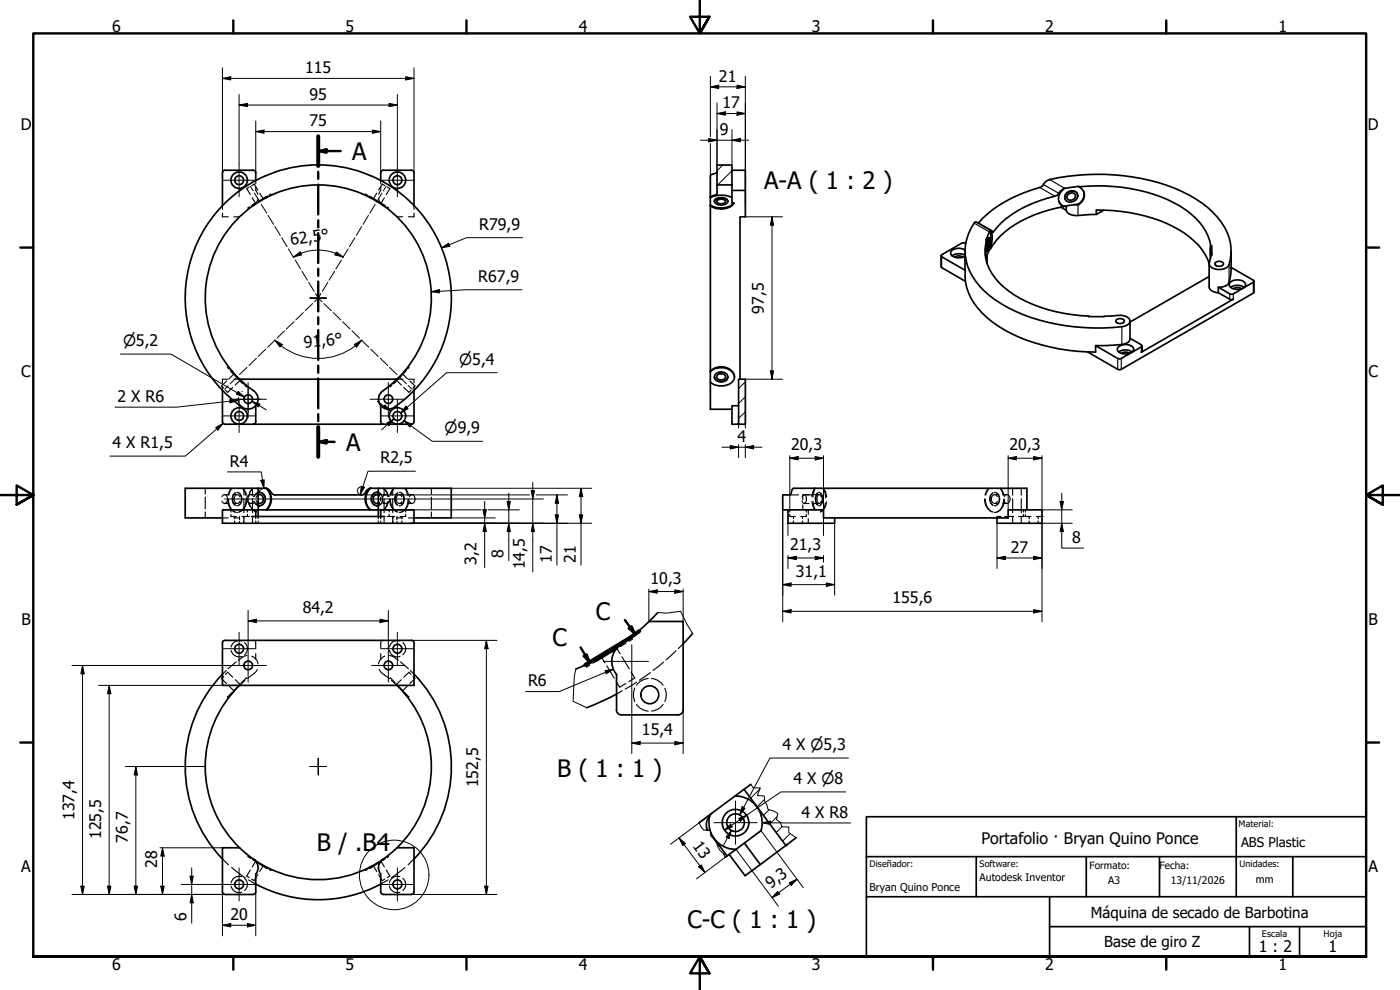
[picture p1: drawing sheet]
<svg xmlns="http://www.w3.org/2000/svg" width="420mm" height="297mm" viewBox="0 0 420 297" stroke-linecap="round" stroke-linejoin="round" font-family="sans-serif">
<!-- layer: Hatch (ISO) -->
<g fill="none" stroke="#000" stroke-width=".3">
<path d="M216.9 49.5l-1.7 1.8M219.7 51.2l-4.3 4.3M223.7 119.1l-2 2M223.7 114.6l-2 2M223.7 123.6l-2 1.9M223.9 236.3l-.5 .6M228 236.8l-2.7 2.7M229.4 239.8l-2.2 2.3M212.3 248.9l-.2 .2M213.8 250.9l-.1 .2M215.8 253.5l-.4 .4M217.7 256.1l-.4 .4"/>
<path d="M230.8 243l-1.7 1.7M233.2 245.1l-2.2 2.2M234.7 248.1l-1.8 1.7M237.2 250.1l-2.3 2.3"/>
</g>
<!-- layer: Visible (ISO) -->
<g fill="none" stroke="#000" stroke-width=".51">
<path d="M66.8 51.8l.2-.5 .5-.2h8.5l.5 .2 .3 .5M66.8 51.8v9.9M76.8 51.8v2.4M79.5 52.8a39.8 39.8 0 0 0-6.1 69.7 2.98 2.98 0 0 0 3.7-1.3 2.98 2.98 0 0 0-.9-3.9M79.5 59.3l.1 .2-3.4 2M79.8 59.1l-4 2.4 .1 .2 .3-.2M79.8 59.1l.2 .2zM82.5 58.1l-2.5 1.2M82.5 51.7l-3 1.2M82.5 58.1a33.9 33.9 0 0 1 26 0M108.5 58.1l2.5 1.2M108.5 51.7l3 1.2"/>
<path d="M108.5 51.6a39.9 39.9 0 0 0-26 0M111 59.3l.2-.2zM111.2 59.1l4 2.4-.1 .2M111.5 59.3l-.1 .2 3.4 2M111.5 52.8a39.8 39.8 0 0 1 6.2 69.7 2.98 2.98 0 0 1-3.8-1.3 2.98 2.98 0 0 1 1-3.9M114.3 51.8l.2-.5 .5-.2h8.5l.5 .2 .2 .5M114.3 51.8v2.4M124.2 51.8v9.9M213.2 59.3a7.8 7.8 0 0 1 6.5 0M213.2 59.3v-.2v2.4M215.2 49.5h4.5v6h-4.5zM215.2 51.7l-.8 .4a1.13 1.13 0 0 0-1.2 .8v6.4"/>
<path d="M215.2 55.5l-.1 2.7-1.9 1.1M219.7 55.5v5.4h.6M219.7 51.1h4v14h-1.6v48.7M219.7 57.1h4M319.2 56.8a3 3 0 0 0 0 5.2M319.2 56.8l-.9 .5-1 1.3a40.5 40.5 0 0 0-16.9 8.4l-2.3 2.7h-.3l-.3-.5-.2 .2M320.1 58a1.83 1.83 0 0 1 2-.6 1.83 1.83 0 0 1 1.3 1.6 2.08 2.08 0 0 1-1.7 1.6 2.08 2.08 0 0 1-2.1-1l.1-1zM320.4 58.5a1.2 1.2 0 0 1 1.5-.6 1.2 1.2 0 0 1 .8 1.4 1.34 1.34 0 0 1-1.3 .8 1.34 1.34 0 0 1-1.2-.9zM323.3 58.2a2.02 2.02 0 0 0-2.5-.8 2.02 2.02 0 0 0-1.1 2.4M323.8 56l-4.3 .5-.3 .3M325.2 57.4a3.4 3.4 0 0 1-1.5 3.8M76 61.7a33.9 33.9 0 0 0-6.4 49.6"/>
<path d="M76.1 61.4l.1 .1M114.8 61.5l.3 .2M114.9 61.4l-.1 .1M115.1 61.7a33.9 33.9 0 0 1 6.3 49.6M213.2 61.5a6 6 0 0 0 7.1-.6 5 5 0 0 1-6.1 1.4l-1-.6M213.2 61.5v61.3h6.5M214.4 60.4v-.1a2.32 2.32 0 0 1 3.2-.8 1.01 1.01 0 0 1 .8 .9M214.6 60.1a3 3 0 0 1 3.8 .1 1.72 1.72 0 0 1-2.4 1.3 1.18 1.18 0 0 1-1.4-1.4zM215.3 60.1l.9-.3a1.2 1.2 0 0 1 1.5 .8 1.64 1.64 0 0 1-2.6-.2zM282.4 76.7v3.5l7.3 4.2M286.6 77.2l1.1-.4 1.2 .4M289.6 75.3v5.4a17 17 0 0 0 6.5 14.5 48.3 48.3 0 0 0 27.2 10.2l5.5 .2v-1.9l6.6 3.9h.9l6.5-3.8-.3-.4-3.4-1.9"/>
<path d="M289.6 76.6l-1-.4-1.3-.1-1.6 .6M289.6 75a3.4 3.4 0 0 0-4.2 .6 1.58 1.58 0 0 0 1.8 1.7h1.3l1.1-.4M289.8 73.1l-.6-.3-.6 .2-6.2 3.7 7.2 4.4M293.6 67a38.2 38.2 0 0 1 18.8-10.9l.7-.7a2.91 2.91 0 0 1 1.9-1.5 64.7 64.7 0 0 1 39.9 3.7 26.4 26.4 0 0 1 13.4 12.2 13.5 13.5 0 0 1 .3 10.1 4.1 4.1 0 0 1-5.6-.2l-.1-.8 .5-2.5M296.1 72a10.5 10.5 0 0 0 .1 5.3v-.2M296.2 77.1l-.2 .1M296.2 77.2v1.8M296.7 72.1l.1-.1a2.95 2.95 0 0 1-.4 2.7l-.1-1.3zM296.8 71.4h.1a5.3 5.3 0 0 1-.6 3.9l-.1-.5 .1-2.2zM296.9 71.4h-.1a5.4 5.4 0 0 0-.6 3.9h.1M297 69.4a6.9 6.9 0 0 1 .2 4.5l-.2 .8M297 69.4l-1.1 2.6h.2"/>
<path d="M297 74.7l-.8 1.9v.5M297 69.4h.3M297 74.7h.2M297.3 69.4a5 5 0 0 1 .1 4.5l-.2 .8M297.6 69.3l-4.8-2.7a13.9 13.9 0 0 0 .1 17.8 33.4 33.4 0 0 0 16.5 10.9 64.3 64.3 0 0 0 28 2.6 1.52 1.52 0 0 0 1.4-.8 1.52 1.52 0 0 0-.1-1.7l-1-.5a16.6 16.6 0 0 0-6.3 .1 50.5 50.5 0 0 1-27.1-6.5 17.4 17.4 0 0 1-8.6-12.1l-.1-1.4 .5-3M317.8 60.6l1.4 1.3M318.4 62.2l1.6 .9M319.2 61.9v.1M319.2 62a37.2 37.2 0 0 0-18.9 8.8l-2.2 2.5-.9 1.4M320 63.1a2.64 2.64 0 0 0 2.8 1.6l6.2-.4M320 61.8v1.3M323.7 61.2l-4.5 .7"/>
<path d="M323.7 61.2l.1 .2M323.8 61.4a2.94 2.94 0 0 0 1.7-2.7 2.94 2.94 0 0 0-1.7-2.7 51.9 51.9 0 0 1 30.3 5.8 17.9 17.9 0 0 1 9.2 11.9v3.9M323.8 61.4h-1.2M329 64.3v-1.3a47.9 47.9 0 0 1 26.5 7 18.1 18.1 0 0 1 7.4 9M331.3 63.1l-2.3 1.2M362.9 79.1v7a2.53 2.53 0 0 0 2.7 1.7M363.3 73.7h.3M363.4 75.7h.2M363.5 76.4l-.1-.7v1.1M363.6 73.7v2M363.6 75.7v.7M363.6 73.7v2.7"/>
<path d="M363.6 76.4h-.2M364.7 78.9a1.6 1.6 0 0 1 2.5 .2 1.51 1.51 0 0 1-2.6 0zM369.5 75.3a25.8 25.8 0 0 1-.6 9.5 3.2 3.2 0 0 1-3.3 1.4M334.9 96l1.2-.4a.96 .96 0 0 1 1.3 1l-.3 .2a1.54 1.54 0 0 1-2.2-.5zM339.1 96.3v5.3a2.3 2.3 0 0 1-2.4 1.8l-7.9 .3M362.9 83l-23.8 13.6M365.6 87.8l3.7 2.1 .8-.1-27.6 15.9 .3-.3v-1.6M365.6 86.2v1.6M369.1 84.8a3.3 3.3 0 0 1 4.7 .3 1.68 1.68 0 0 1-2 1.7h-.7a1.8 1.8 0 0 1-2.2-1.6zM369.3 86.2a3.7 3.7 0 0 1 4.1 0M369.5 80.2l6.6 3.9 .2 .5-6.4 3.7-.8-.1-3.5-2M370.2 86.6l1.1-.3 1.2 .3"/>
<path d="M376.3 84.4v3.3l-.2 .3-39.6 22.8h-1.1l-9-5.2M66.8 117.2v9.3l.2 .6 .5 .2h8.5M69.6 111.4l.2 .2M69.6 111.4l-.1 .1 3.2 3.3 .2-.1-.3-.2M69.8 111.6l2.8 2.9M69.8 111.6l-.1 .1M71.9 113.8h47.2M72.6 114.5l-.1 .1M72.9 114.7l3.3 2.6M118.2 114.7l-3.3 2.6M118.4 114.5l.2 .1M121.2 111.6l-2.8 2.9"/>
<path d="M121.2 111.6l.1 .1M121.4 111.4l.2 .1-3.3 3.3-.1-.1 .2-.2M121.4 111.4l-.2 .2M124.2 117.2v9.3l-.2 .6-.5 .2h-47.5M213.2 111.4a4.2 4.2 0 0 1 7.2 1.7 3.4 3.4 0 0 1-4 2.7l-1.8-.3-1.4-.8M213.2 111.5a4.9 4.9 0 0 1 6.8 .5l.4 1.1M214.4 113.1a2.09 2.09 0 0 0 2 1.5 2.09 2.09 0 0 0 2-1.5M214.8 112.3a2.08 2.08 0 0 1 2.1-.7 2.08 2.08 0 0 1 1.5 1.8 2.23 2.23 0 0 1-2.1 1.1 2.23 2.23 0 0 1-1.9-1.4zM215.3 112.6a1.37 1.37 0 0 1 1.5-.5 1.37 1.37 0 0 1 .9 1.2 1.45 1.45 0 0 1-1.3 .7 1.45 1.45 0 0 1-1.3-.9zM335.5 104.2a3.3 3.3 0 0 1 4.7 .3 1.68 1.68 0 0 1-2 1.7h-.7a1.81 1.81 0 0 1-2.2-1.7zM335.7 105.6a3.7 3.7 0 0 1 4.1 0M336.6 106l1.2-.4 1.2 .4"/>
<path d="M76.8 121.7v4.8l-.3 .6-.5 .2M114.3 121.7v4.8l.2 .6 .5 .2M221.7 121.7h-2v5.6h2v-13.5h2v13.5h-2M76 155h39M76.8 155v-2h-10v4h57.4v-4h-9.9v2M77.5 146.5h2.3M77.5 148.5a1.26 1.26 0 0 1 1.5 1.2 1.26 1.26 0 0 1-1.5 1.2M77.5 146.5h-21.9v8.9h11.2M77.5 153h36M77.5 151.7l.4 .1M77.5 146.5v8.5M77.9 147.7l-.4 .1a1.94 1.94 0 0 1 2.1 1.9 1.94 1.94 0 0 1-2.1 2"/>
<path d="M77.9 147.7h.1M77.9 151.8h.1M79.8 146.5a4.4 4.4 0 0 1 0 6.5M79.8 146.5h.2M80 146.5a4.2 4.2 0 0 1-.1 6.5M80 146.5l.8 .5 1 1.3 .7 .2h26l.7-.2 1-1.3 .8-.5M111 146.5a4.3 4.3 0 0 0 .1 6.5M111.2 146.5a4.5 4.5 0 0 0 0 6.5M111.2 146.5h24.2v8.9h-11.2M111.2 146.5h-.2M113.1 147.7l.4 .1a1.94 1.94 0 0 0-2.1 1.9 1.94 1.94 0 0 0 2.1 2M113.5 148.5a1.26 1.26 0 0 0-1.5 1.2 1.26 1.26 0 0 0 1.5 1.2"/>
<path d="M113.5 151.7l-.4 .1M113.5 146.5v8.5M236.5 153v4h14v-1.6M308.2 153v-6.5h-69.9a2.13 2.13 0 0 0-1 1.8l-.2 .2h-2.2v4.5h12.2v2.4h55.5v-2.4h10.1v4h-13.5v-1.6M67 192.4l.5-.3 56.3 .1 .4 .7v12.7h-57.4v-12.7zM178.7 198.1l-5.9 2.6M184.8 194.8l-5.9 3.6-.2-.4M186.1 193.6l-6.9 4.1 .3 .4M194.7 186.5h10.3v26.5M197.4 183.8a80.5 80.5 0 0 1-12.3 10.7 6 6 0 0 0-.1 7.8v10.7M207.9 190.1l-2.9 3.1M66.8 202.3a39.9 39.9 0 0 0 0 55.4"/>
<path d="M71.9 205.6a33.9 33.9 0 0 0 0 48.8M119.1 205.6a33.9 33.9 0 0 1 0 48.8M124.3 202.3a39.9 39.9 0 0 1 0 55.4M185 213a1.5 1.5 0 0 0 1.5 1.5h17a1.5 1.5 0 0 0 1.5-1.5M185 208.3l-4.4 2.1-4.5 1.9M220.6 238.8a8.2 8.2 0 0 1 6.6 3.3M220.6 238.8l-7.5 5.8M223.3 236.8h.1M223.3 236.8l-2.7 2M225.3 235.3l-2 1.5 12.5 16.9 3.1-2.3M71.9 254.4h-5.1v13.2l.2 .5 .5 .2M71.9 254.4l4.3 3.5"/>
<path d="M76.2 257.9a2.97 2.97 0 0 1 .6 4.4v5.3l-.3 .5-.5 .2M76.2 257.9l3.4 2.1-.1 .2M76.9 258.5l2.9 1.8 .1-.1M114.2 258.5l-3 1.8-.1-.1M114.8 257.9l-3.4 2.1 .1 .2M119.1 254.4h5.1v13.2l-.2 .5-.5 .2M119.1 254.4l-3.1 2.7a3.4 3.4 0 0 0-2 4.8l.3 .4v5.3l.2 .5 .5 .2M212.1 249.1v-.4l.4 .5M213.1 244.6a8.5 8.5 0 0 0 0 4.6M213.1 244.6a4.4 4.4 0 0 0-1 4.1M213.2 249.5a7.9 7.9 0 0 0 7.7 5.3M213.3 250.2l4.9 6.6-.6 .4"/>
<path d="M213.7 244l-3.9 2.9M220.9 254.8l-2.7 2M223.4 253l4.8 6.4M227.2 242.2a8.1 8.1 0 0 1 1.2 7l-7.5 5.6M235.8 253.7l-12.2 9-4.8-6.3M67.5 268.4h8.5M76.8 265.3a39.9 39.9 0 0 0 37.5 0M79.9 260.1a33.9 33.9 0 0 0 31.2 0M115 268.4h8.5"/>
<circle cx="71.8" cy="54.1" r="2.48"/>
<circle cx="71.8" cy="54.1" r="1.33"/>
<circle cx="119.3" cy="54.1" r="2.48"/>
<circle cx="119.3" cy="54.1" r="1.33"/>
<circle cx="74.5" cy="119.8" r="1.29"/>
<circle cx="116.6" cy="119.8" r="1.29"/>
<circle cx="71.8" cy="124.8" r="2.48"/>
<circle cx="71.8" cy="124.8" r="1.33"/>
<circle cx="119.3" cy="124.8" r="2.48"/>
<circle cx="119.3" cy="124.8" r="1.33"/>
<circle cx="71.8" cy="194.7" r="1.33"/>
<circle cx="74.5" cy="199.7" r="1.29"/>
<circle cx="116.6" cy="199.7" r="1.29"/>
<circle cx="119.3" cy="194.7" r="1.33"/>
<circle cx="195" cy="208.5" r="2.69"/>
<circle cx="220.7" cy="246.8" r="4"/>
<circle cx="220.7" cy="246.8" r="2.66"/>
<circle cx="71.8" cy="265.4" r="1.33"/>
<circle cx="119.3" cy="265.4" r="1.33"/>
</g>
<!-- layer: Visible Narrow (ISO) -->
<g fill="none" stroke="#000" stroke-width=".34">
<path d="M312 56.2l4.6 2.7M313.1 55.4l4.7 2.6M315 53.9l4.5 2.6M282.6 77v3.3M292.4 67l4.5 2.6M293.7 66.9l4.5 2.6M296.2 77.3v1.6M323.5 61.4v3.3M368.9 79.4v5.4M336.7 98v5.4M369.1 88.2v1.6M370.1 88.2v1.6"/>
<path d="M376.1 84.7v3.3M335.4 107.6v3.2M336.5 107.6v3.2M342.5 104.1v1.6"/>
</g>
<!-- layer: Visible (ISO) -->
<g fill="#000">
<circle cx="363.5" cy="76.4" r=".25"/>
<circle cx="326.4" cy="105.6" r=".25"/>
<circle cx="186.1" cy="193.6" r=".25"/>
<circle cx="76.2" cy="257.9" r=".25"/>
<circle cx="114.8" cy="257.9" r=".25"/>
<circle cx="235.8" cy="253.7" r=".25"/>
</g>
<!-- layer: Hidden (ISO) -->
<g fill="none" stroke="#000" stroke-width=".34">
<path d="M74.8 56.1l-.8 .5 1.1 1.8M75.5 55.7l.8-.5 1.1 1.9M75.7 59.3l1.1 1.9M76.8 56.2v.9l.6 1.2M76.8 54.2v1M77.4 59.7l-.7 1.4M77.9 57.9l1.1 1.9M80.3 58.8l-.5 .3M81.3 58.4l-.5 .1M81.4 58.4v.2M109.6 58.4v.2M109.7 58.4l.5 .1"/>
<path d="M110.7 58.8l.5 .3M113.1 57.9l-1.1 1.9M113.6 59.7l.8 1.4M114.3 56.2v.9l-.6 1.2M114.3 54.2v1M115.4 59.3l-1.1 1.9M115.5 55.7l-.8-.5-1.1 1.9M116.2 56.1l.8 .5-1.1 1.8M66.8 61.7v1.2M66.8 64v1.1h1.7M70.2 65.1h1.7M74.5 62.6l.1 .1"/>
<path d="M74.9 62.1l-.4 .4M75.8 61.5l-.4 .3M76.5 61.3l-.3 .2M114.6 61.3l.2 .2M115.2 61.5l.5 .3M116.2 62.1l.3 .4M116.5 62.6l-.1 .1M119.1 65.1h1.8M124.2 61.7v1.2M124.2 64v1.1h-1.6M66.8 116v1.2M68 114.3l-1.5 1.5 .6 .6"/>
<path d="M68.4 110.2l.3 .5M68.5 113.8h-1.7v1.1M68.6 110.1h-.1M69.1 111.1l.4 .4M69.8 116.2l-1.5 1.5-.6-.6M70.2 113.8h1.7M70.3 112.1l-1.6 1.5M72.1 114l-1.5 1.5M72.7 114.8l.4 .5M73.5 115.6l.5 .4M74.1 115.8l-.1 .1M116.9 115.8l.1 .1"/>
<path d="M117.6 115.6l-.5 .4M118.3 114.8l-.4 .5M118.9 114l1.5 1.5M119.1 113.8h1.8M120.7 112.1l1.6 1.5M121.2 116.2l1.5 1.5 .6-.6M122 111.1l-.4 .4M122.5 110.1h.1M122.6 113.8h1.6v1.1M122.6 110.2l-.3 .5M123 114.3l1.5 1.5-.5 .6M124.2 116v1.2"/>
<path d="M61.6 146.5v1.8M61.6 149.2v3.5M61.6 153.6v1.8M66.6 149a.84 .84 0 0 1 .9-.6 .84 .84 0 0 1 .7 .9 1.18 1.18 0 0 1-1.1 1.7l-.5-.6M66.8 155.4h1.7M67.4 148.4h1.3M67.4 151.1h1.3M68.3 149.8v.5a3.6 3.6 0 0 0 2.2 3.3M68.6 149.8a3.9 3.9 0 0 0 2.1 3.9M69.3 154.3v.7h1.7M69.3 153v.7M69.5 146.5l-.5 .6-.6 1.5"/>
<path d="M69.6 146.5l-.6 .8-.3 1.3M69.9 148.4h1.3M69.9 151.1h1.3M70.2 155.4h1.7M70.4 155v.6M70.4 156.3v.7M70.6 147.9a2.35 2.35 0 0 0 0 3.7M70.7 147.9a2.47 2.47 0 0 0 0 3.7M71.1 153.7h.1M71.1 147.7h.1M71.1 151.8h.1M71.6 147.9a2.35 2.35 0 0 1 0 3.7"/>
<path d="M71.7 147.9a2.35 2.35 0 0 1 0 3.7M71.9 155.3v.6M71.9 155v.1M71.9 156.4v.6M72 149a.87 .87 0 0 0-1.1-.6 .87 .87 0 0 0-.6 1.1 1.11 1.11 0 0 0 1.2 1.4l.5-.5M72.6 155h2.2M72.7 146.5l.8 1.3 .2 .8M72.9 146.5l.6 .8 .5 1.2M73.1 155v.6M73.1 156.3v.7M73.2 146.5v2.1M73.2 149.6v4.2"/>
<path d="M73.2 154.9v2.1M73.9 149.8a3.9 3.9 0 0 1-2.2 3.8M74.1 149.7a4 4 0 0 1-2.2 3.9M74.3 153v.7M74.3 154.3v.7M74.5 148.6a4.6 4.6 0 0 0 .5 3.3M74.7 150.7a4.1 4.1 0 0 0 1.7 2.6M75.1 148.4h1M75.1 151.1h1M75.4 155h.6M75.5 152.6l1.4 1M75.8 146.5v2.1"/>
<path d="M75.8 149.6v4.2M75.8 154.9v2.1M75.8 146.5l-1 1.3M75.9 146.5l-.8 1-.5 1.6M76.1 149a1.23 1.23 0 0 0-2 0 1.23 1.23 0 0 0 .5 1.9 1.04 1.04 0 0 0 1.5-.4M76.3 148.9l.3-.5 .9-.6-.7 .5-.4 .6M76.3 150.6l.3 .5 .9 .6M76.4 150.5l.4 .7 .7 .5M76.6 153.4l.3 .2M76.8 155v.6M76.8 156.3v.7M76.8 153h.2"/>
<path d="M76.9 150.2l.6 .7M76.9 153v.2M76.9 153.4v.2M77 148.4h.9M77 151.1h.9M77.3 153h.2M77.5 148.5l-.6 .8M77.5 155v.6M77.5 156.3v.7M77.9 147.7a1.77 1.77 0 0 1 1.6 1.5M79.5 150.3v.1a1.79 1.79 0 0 1-1.6 1.4M111.5 150.3l.1 .1a1.69 1.69 0 0 0 1.6 1.4"/>
<path d="M113.1 148.4h.9M113.1 151.1h.9M113.2 147.7a1.76 1.76 0 0 0-1.7 1.5M113.5 148.5l.4 .3M113.5 153h.2M113.5 155v.6M113.5 156.3v.7M113.9 150.7l-.4 .2M114 153h.3M114.2 149.3v.9M114.3 148.2l-.8-.4 .5 .2 .8 .9M114.3 151.2l-.8 .5"/>
<path d="M114.3 155v.6M114.3 156.3v.7M114.6 148.9l.2 .8-.2 .8M114.8 150.6l-.8 .9-.5 .2M114.9 148.4h1M114.9 151.1h1M115 155h.6M115.1 146.5l.8 1 .5 1.5M115.2 146.5a3.8 3.8 0 0 1 1.3 2.5M115.3 146.5v2.1M115.3 149.6v4.2M115.3 154.9v2.1"/>
<path d="M116.2 155h2.2M116.4 150.4l-.5 1.6-.8 1M116.5 150.5a3.8 3.8 0 0 1-1.3 2.5M116.8 149a1.23 1.23 0 0 0-2 0 1.23 1.23 0 0 0 .6 1.9 1.07 1.07 0 0 0 1.4-.4M116.8 153v.7M116.8 154.3v.7M116.9 149.7a4 4 0 0 0 2.2 3.9M117.2 149.8a3.9 3.9 0 0 0 2.2 3.8M117.9 146.5v2.1M117.9 149.6v4.2M117.9 154.9v2.1M118.2 146.5l-.7 .8-.4 1.2"/>
<path d="M118.3 146.5l-.4 .6-.6 1.5M119.1 155v.1M119.1 155.3v.6M119.1 156.4v.6M119.1 155.4h1.8M119.3 147.9a2.35 2.35 0 0 0 0 3.7M119.4 147.9a2.43 2.43 0 0 0 0 3.7M119.8 153.7h.1M119.8 147.7h.1M119.8 151.8h.1M119.8 148.4h1.3M119.8 151.1h1.3"/>
<path d="M120.4 147.9a2.47 2.47 0 0 1 0 3.7M120.4 147.9a2.35 2.35 0 0 1 0 3.7M120.6 149a.87 .87 0 0 0-1-.6 .87 .87 0 0 0-.7 1.1 1.04 1.04 0 0 0 .2 1.2 1.04 1.04 0 0 0 1.3 .1l.2-.4M120.6 155v.6M120.6 156.3v.7M121.4 146.5l.6 .8 .3 1.3M121.6 146.5l.4 .6 .6 1.5M121.8 154.3v.7h-1.7M121.8 153v.7M122.4 148.4h1.3M122.4 151.1h1.3M122.5 149.8a3.9 3.9 0 0 1-2.2 3.9"/>
<path d="M122.6 155.4h1.6M122.7 149.8a3.9 3.9 0 0 1-2.2 3.8M122.9 149l.2-.3a.93 .93 0 0 1 1.1-.1 .93 .93 0 0 1 .3 1.1 .92 .92 0 0 1-.5 1.2 .92 .92 0 0 1-1.1-.5M129.5 146.5v1.8M129.5 149.2v3.5M129.5 153.6v1.8M237 154.3v.7h1.7M237 153v.7M237.1 148.5h2.5M238.1 155v.6M238.1 156.3v.7M240.7 149.1l.7-.7a1.72 1.72 0 0 1 0 2.7l-.7-.7"/>
<path d="M240.8 155v.6M240.8 156.3v.7M240.9 148.5v1.5M240.9 151.5v1.5M241.3 148.4h1.5M241.3 151.1h1.5M242 154.3v.7h-1.7M242 153v.7M242.6 153v1.3M242.6 155.6v1.4M243.7 150.4l.2 1.4 .6 1.2M243.8 148.3l-.3 .2h-2.5"/>
<path d="M244 150.4l.3 1.6 .4 1M244.1 147.3l-.2 .7M244.3 148.4h1.5M244.3 151.1h1.5M244.5 146.5l-.8 2.6M244.5 146.5h.1M244.5 146.5h.2M244.6 146.5l-.6 2.6M244.6 146.5l-.3 .4M245.3 147.9a3 3 0 0 0 0 3.6M245.4 147.9a3.1 3.1 0 0 0 0 3.6M245.8 147.7h.1"/>
<path d="M245.8 151.8h.1M246.2 147.9a3 3 0 0 1 0 3.6M246.3 147.9a2.87 2.87 0 0 1 0 3.6M246.3 153v.2M246.3 153.4v.2M246.5 149.1a.63 .63 0 0 0-.7-.7 .63 .63 0 0 0-.6 .8v.3a1.13 1.13 0 0 0 .8 1.5l.5-.6M246.5 153.4l-.2 .2M246.9 146.5a4.8 4.8 0 0 1 .9 2.9M247.1 146.5l.6 1 .4 1.6M247.7 150.9l-.1 .3a3.4 3.4 0 0 1-1.3 2.4M248.1 150.6a4.1 4.1 0 0 1-1.3 2.7M295.4 149.7a4.2 4.2 0 0 0 2.4 3.9"/>
<path d="M295.7 149.8a3.8 3.8 0 0 0 2.3 3.8M296.8 146.5l-.7 .8-.5 1.2M296.9 146.5l-.4 .6-.7 1.5M297.9 147.9a2.29 2.29 0 0 0 0 3.7M298.1 147.9a2.29 2.29 0 0 0 0 3.7M298.5 153.7h.1M298.5 147.7h.1M298.5 151.8h.1M298.5 148.4h1.2M298.5 151.1h1.2M299 147.9a2.4 2.4 0 0 1 0 3.7M299.1 147.9a2.29 2.29 0 0 1 0 3.7"/>
<path d="M299.2 155.3v.1M299.3 149a.95 .95 0 0 0-1.2-.5 .95 .95 0 0 0-.6 1.2 .96 .96 0 0 0 .5 1.3 .96 .96 0 0 0 1.3-.6M300.1 146.5l.6 .8 .4 1.3M300.3 146.5l.4 .6 .6 1.5M300.4 155h-1.2v.1M300.9 148.4h1.3M300.9 151.1h1.3M301.2 149.8a4 4 0 0 1-2.2 3.9M301.4 149a.95 .95 0 0 1 1.2-.5 .95 .95 0 0 1 .5 1.2 .96 .96 0 0 1-.5 1.2 .96 .96 0 0 1-1.2-.5M301.5 149.8a3.8 3.8 0 0 1-2.3 3.8M301.5 155h2.7M303.9 146.5v2.1"/>
<path d="M303.9 149.6v4.2M303.9 154.9v2.1M305.7 155h1.6M306.5 146.5v2.1M306.5 149.6v4.2M306.5 154.9v2.1M307.1 153v.7M307.1 154.3v.7M307.6 155h1.8M307.7 153v.7M307.7 154.3v.7M308.9 155v.6"/>
<path d="M308.9 156.3v.7M311.6 155v.6M311.6 156.3v.7M312.7 154.3v.7h-1.7M312.7 153v.7M69.3 195.1a2.44 2.44 0 0 0 3.2 1.9M70.9 198.6l-2.4 2M72.5 192.3a2.44 2.44 0 0 0-3.2 1.8M73.4 192.8a2.38 2.38 0 0 1 0 3.7M74.1 196.7l-1.3 .5-1.3 .9M75.6 196.9l1.2 .8M76 192.1l.4 .2"/>
<path d="M76.7 192.5l.1 2M76.8 197.7l.6 1.5M76.8 196.1v1.6M114.3 197.7l-.7 1.5M114.3 196.1v1.6M114.4 192.5l-.1 2M115 192.1l-.4 .2M115.4 196.9l-1.1 .8M116.9 196.7l1.4 .5 1.2 .9M116.9 195.1a2.38 2.38 0 0 0 3.1 1.9M120 192.3a2.39 2.39 0 0 0-3.1 1.8M120.2 198.6l2.4 2"/>
<path d="M120.9 192.8a2.38 2.38 0 0 1 0 3.7M175.6 199.5l.2 .2M177 199.6l-.9 .5-.2-.2M178.5 198.1l.1 .1M178.7 198.4h.1M178.9 198.4l-1 .6M180.5 197.1l1.1 1.8M182.1 199.8l2.2 3.6M185 194.3l1.1 1.9M185.5 194.4l-.7 .4M186.1 193.6l.1 .1M186.2 193.8l.1 .1"/>
<path d="M186.6 193.2l.1 .1M186.6 197l2.2 3.7M186.8 193.4l.1 .2M186.9 193.6l-.7 .4M187.8 193l-.9 .6M189.3 191.2l.1 .2M189.6 191.6l.1 .2-.9 .6M199.1 198.7l-3.1 2.5M202.9 195.3l-3 2.7M205 193.2l-1.4 1.4M67.1 203l-.6 .6 1.5 1.5M67.7 202.3l.6-.6 1.5 1.5"/>
<path d="M67.9 201.2l-1.1 1.1M68.5 209.3l.1 .1M68.7 205.9l1.6 1.4M69.4 208l-1 1.2M69.5 207.9v.1M69.6 208.1h.1M69.7 207.7v.1M69.8 207.8h.1M70.6 203.9l1.5 1.5M72.2 205.1l-2.2 2.3M72.5 204.8l.1 .2M72.7 204.6h.1"/>
<path d="M72.8 204.7l.1 .1M73.5 204.2l-1.6 1.4M74 203.5l-1.2 1M74 203.6l.1 .1M77.2 200.9a5.6 5.6 0 0 1-2.8 2.5M113.8 200.9a5 5 0 0 0 2.8 2.5M117 203.6l-.1 .1M117.1 203.5l1.2 1M117.5 204.2l1.6 1.4M118.2 204.7v.1M118.3 204.6h.1M118.6 204.8l-.2 .2"/>
<path d="M118.8 205.1l2.3 2.3M120.4 203.9l-1.5 1.5M121.2 207.8h.1M121.3 207.7v.1M121.5 208.1h-.1M121.6 207.9l-.1 .1M121.6 208l1 1.2M122.3 205.9l-1.6 1.4M122.6 209.3l-.1 .1M123.1 201.2l1.1 1.1M123.3 202.3l-.6-.6-1.5 1.5M124 203l.5 .6-1.5 1.5"/>
<path d="M184.9 204.4l1.1 1.8 1.8-1.1M186.8 207.2l-1.8 1.1M189.4 201.6l1.1 1.8-1.8 1.1M190.5 206.4a5 5 0 0 0 0 4.1M191.1 211.4a4.4 4.4 0 0 0 3.4 2M191.1 204.7l-3.5 2M194.5 203.6a4.4 4.4 0 0 0-3.4 2M195.2 201.8l-3.3 2.3M195.5 203.6a4.4 4.4 0 0 1 3.5 2M199 211.4a4.4 4.4 0 0 1-3.5 1.9M199.5 206.5a4.5 4.5 0 0 1 0 4M66.8 257.7l1.8 1.8"/>
<path d="M74.5 256.9l.7 .6M74.6 256.7l-.1 .1M75.9 257.8l-.1 .1M75.9 257.7v.1M76 258l.9 .5M76.2 258l-.1 .1M76.2 257.9v.1M76.8 258.3l-1.1 1.8M79 259.7l-1.1 1.8M112 259.7l1.1 1.8M114.3 258.3l1.1 1.8M114.5 258.3l-.3 .2"/>
<path d="M114.8 257.9l.1 .1M115.1 257.7l.1 .2M115.2 257.9l-.3 .1M115.7 257.6l-.5 .3M116.4 256.7l.1 .1M116.5 256.9l-.3 .4M124.2 257.7l-1.7 1.8M69.3 265.9a2.44 2.44 0 0 0 3.2 1.8M69.5 260.3l4 3M72.5 263a2.44 2.44 0 0 0-3.2 1.9M73.4 263.6a2.38 2.38 0 0 1 0 3.6M74.6 264l2.2 1.2"/>
<path d="M75.1 261l-1.1 1.8 .8 .5M77.4 262.4l-1.1 1.8-.8-.4M79.9 260.3l.4 .3M80 260.2v.1M80.8 260.9l.5 .2M81.4 260.9v.1M109.6 260.9v.1M110.2 260.9l-.5 .2M111 260.2l.2 .1-.5 .3M113.6 262.4l1.1 1.8 .8-.4M115.9 261l1.1 1.8-.8 .5M116.5 264l-2.2 1.2"/>
<path d="M116.9 265.9a2.38 2.38 0 0 0 3.1 1.8M120 263a2.39 2.39 0 0 0-3.1 1.9M120.9 263.6a2.38 2.38 0 0 1 0 3.6M121.5 260.3l-4 3"/>
</g>
<g fill="#000">
<circle cx="71.2" cy="153.7" r=".17"/>
<circle cx="71.2" cy="151.8" r=".17"/>
<circle cx="71.2" cy="147.7" r=".17"/>
<circle cx="119.9" cy="151.8" r=".17"/>
<circle cx="119.9" cy="153.7" r=".17"/>
<circle cx="119.9" cy="147.7" r=".17"/>
<circle cx="245.7" cy="151.8" r=".17"/>
<circle cx="245.7" cy="147.7" r=".17"/>
<circle cx="298.6" cy="153.7" r=".17"/>
<circle cx="298.6" cy="147.7" r=".17"/>
<circle cx="298.6" cy="151.8" r=".17"/>
<circle cx="312.7" cy="155" r=".17"/>
</g>
<!-- layer: Break Line (ISO) -->
<path d="M197.4 183.8l2.5 .2 4.4-.6 1.8 3.8 1.8 2.9M172.8 200.7l-.4 2-.4 7.7 4.1 1.9M225.3 235.3l.7 1.1h2.2l-.9 2.3 2.1 .1 .1 1.6 .7 1.1 .3 1.4 1.7 .4 1.2 .7-.4 1.9 1.2 .8 .5 1.4h2v1.7l2.2 1.6M209.8 246.9l.6 1.1 .8 1 2 .2 .1 1.6 .9 .9 2 3.6 1 .8 .4 1.1" fill="none" stroke="#000" stroke-width=".3"/>
<!-- layer: Section Line (ISO) -->
<g fill="none" stroke="#000" stroke-width=".72">
<path d="M95.5 45.3l2.5-.5v1zM95.5 40.9v8.9M95.5 51.5v2.2M95.5 55.4v8.9M95.5 45.3h6.7M95.5 66.1v2.1M95.5 70v8.9M95.5 80.6v2.1M95.5 84.5v8.9M95.5 95.2v2.1M95.5 99v9M95.5 109.7v2.1"/>
<path d="M95.5 113.6v8.9M95.5 132.6l2.5-.5v1zM95.5 124.3v2.1M95.5 128.1v9M95.5 132.6h4.9M174.2 194.3l2.8 4.4M175.2 196.8l.9-.5 .9 2.4zM187.5 186l3.1 4.2M188.7 188.5l.8-.6 1.1 2.3zM191.9 189.3l-2.6 1.9-13.7 8.3"/>
</g>
<path d="M95.5 40.9v8.9M95.5 128.1v9M191.9 189.3l-2.6 1.9-13.7 8.3" fill="none" stroke="#000" stroke-width="1.2"/>
<path d="M95.5 45.3l2.5-.5v1zM95.5 132.6l2.5-.5v1zM175.2 196.8l.9-.5 .9 2.4zM188.7 188.5l.8-.6 1.1 2.3z" fill="#000"/>
<!-- layer: Detail Boundary (ISO) -->
<circle cx="118.3" cy="262.5" r="10.4" fill="none" stroke="#000" stroke-width=".3"/>
<!-- layer: Border (ISO) -->
<g fill="none" stroke="#000" stroke-width=".72">
<path d="M70 6.1v3.9M140 6.1v3.9M210 0v10l-2.9-5h5.8l-2.9 5 2.9-5M280 6.1v3.9M350 6.1v3.9M6.1 74.3h3.9M410 74.3h3.9M0 148.5h10l-5-2.8v5.7l5-2.9-5 2.9M420 148.5h-10l5-2.8v5.7l-5-2.9 5 2.9M6.1 222.8h3.9M410 222.8h3.9M10 287v-277h400v277h-400h400"/>
<path d="M70 287v3.9M140 287v3.9M212.9 292l-2.9-5 2.9 5h-5.8l2.9-5v10M280 287v3.9M350 287v3.9"/>
</g>
<!-- layer: Hidden Narrow (ISO) -->
<g fill="none" stroke="#000" stroke-width=".3">
<path d="M75.1 55.9l.9 1.4M76.4 57.9l1.6 2.7M114.6 57.9l-1.6 2.7M115.9 55.9l-.8 1.4M78.4 61.3l1.7 2.7M80.4 64.6l1.7 2.7M82.5 68l1.6 2.6M84.5 71.3l1.6 2.7M86.6 74.7l1.6 2.7M88.6 78l1.6 2.7M102.4 78l-1.6 2.7M104.5 74.7l-1.7 2.7"/>
<path d="M106.5 71.3l-1.6 2.7M108.5 68l-1.6 2.6M110.6 64.6l-1.6 2.7M112.6 61.3l-1.6 2.7M85.4 99.3l-2.3 2.2M88.2 96.5l-2.3 2.2M90.6 81.4l1.6 2.7M91 93.8l-2.2 2.2M92.7 84.7l1.6 2.7M93.8 91.1l-2.2 2.1M94.7 88.1l.8 1.3-1.1 1.1M96.3 88.1l-.8 1.3 1.1 1.1"/>
<path d="M97.2 91.1l2.2 2.1M98.4 84.7l-1.7 2.7M100 93.8l2.3 2.2M100.4 81.4l-1.6 2.7M102.8 96.5l2.3 2.2M105.6 99.3l2.3 2.2M68.5 115.7l-1.1 1.1M71.3 112.9l-2.2 2.2M74.1 110.2l-2.2 2.2M77 107.5l-2.3 2.2M79.8 104.8l-2.3 2.1M82.6 102l-2.3 2.2"/>
<path d="M108.5 102l2.2 2.2M111.3 104.8l2.2 2.1M114.1 107.5l2.2 2.2M116.9 110.2l2.2 2.2M119.7 112.9l2.3 2.2M122.5 115.7l1.2 1.1"/>
</g>
<!-- layer: Title (ISO) -->
<path d="M260 257v-11.9h150v11.9M260 257h150v30h-150zM293 257v12.1M326 257v12.1M348 257v12.1M371 245.1v24M388 257v12.1M260 269.1h150M315 278h95M315 269.1v17.9M375 278v9M390 278v9" fill="none" stroke="#000" stroke-width=".51"/>
<!-- layer: Center Mark (ISO) -->
<g fill="none" stroke="#000" stroke-width=".3">
<path d="M66.8 54.1h10M71.8 49.1v9.9M114.3 54.1h9.9M119.3 49.1v9.9M93 89.4h2.5h-2.5M95.5 86.9v2.5v-2.5M95.5 91.9v-2.5v2.5M98 89.4h-2.5h2.5M69.5 119.8h10.5M70.7 119.8h7.6M71.8 119.8v10M74.5 116v7.6"/>
<path d="M74.5 114.8v10.5M111 119.8h10.5M116.5 114.8v10.5M119.3 119.8v10M66.8 124.8h10M114.3 124.8h9.9M66.8 194.6h10M69.5 199.7h10.5M71.8 189.7v9.9M74.5 194.6v10.1M111.5 199.7h10M114.3 194.6h9.9"/>
<path d="M116.5 194.2v10.5M119.3 189.7v9.9M181.1 198.4h13.5M189.6 193.4v10M93 230h2.5h-2.5M95.5 227.5v2.5v-2.5M95.5 232.5v-2.5v2.5M98 230h-2.5h2.5M214.2 246.8h13M220.7 240.3v13.1M66.8 265.4h10M71.8 260.4v9.9"/>
<path d="M114.3 265.4h9.9M119.3 260.4v9.9"/>
</g>
<!-- layer: Dimension (ISO) -->
<g fill="none" stroke="#000" stroke-width=".3">
<path d="M66.8 23.5l2.5-.5v1zM66.8 23.5h57.4M66.8 20.3v31.5M71.8 31.5l2.5-.5v1zM71.8 31.5h47.5M71.8 28.3v20.8M76.8 39.5l2.4-.5v1zM76.8 39.5h37.5M76.8 36.3v15.5M111.8 39l2.5 .5-2.5 .5zM114.3 36.3v15.5M116.8 31l2.5 .5-2.5 .5z"/>
<path d="M119.3 28.3v20.8M121.8 23l2.4 .5-2.4 .5zM124.2 20.3v31.5M213.2 26.1l2.5-.5v1zM213.2 26.1h10.5M213.2 22.9v18.1M215.2 34.1l2.5-.5v1zM215.2 30.9v18.6M215.2 34.1h8.5M219.7 38.9v10.6M221.2 25.6l2.5 .5-2.5 .5zM221.2 33.6l2.5 .5-2.5 .5z"/>
<path d="M223.7 22.9v38.6M210.2 42.1h14.5M212.7 41.6l2.5 .5-2.5 .5zM213.2 43.1v18.6M219.7 42.1l2.5-.5v1zM88.1 77.1l2-1.5 .4 .9zM88.1 77.1a14.5 14.5 0 0 1 14.9 0M101 75.6l2 1.5-2.5-.6zM132.5 74.4l2.1-1.4 .4 .9zM156.8 71.3h-16.8l-7.5 3.1M223.7 65.1h11.2M231.7 65.1l.5 2.4h-1z"/>
<path d="M231.7 65.1v48.7M129.4 87.5l2.5-.6v1zM156.6 86.9h-16.8l-10.4 .6M36.2 106.2h15.1l22.1 12.9-2.2-1.2M69 119.9l2.5 .2-2.5 .8zM71.5 117.4l1.9 1.7-2.4-.8zM71.5 119.9l.2 .9M71.6 119.2l-.1 .5M72.7 117.3l-.1 .2M82.5 102.1l2.2 1.3-.7 .7zM82.5 102.1l1.9 1.6M84.4 103.7a18.1 18.1 0 0 0 22.3 0"/>
<path d="M106.3 103.4l2.2-1.3-1.5 2zM108.5 102.1l-1.8 1.6M149.2 111.8h-15.2l-13.7 12.1 1.9-1.7M223.7 113.8h11.2M231.2 111.3h1l-.5 2.5zM64.7 128.3l2.2-1.3-1.5 2.1zM66.9 127l-11.3 9.8h-22.6M71.5 120.1l-18.5 2.1h-18.5M71.9 121.2l.9 1M75.6 120.4l2.4 .9-.5 .8zM75.6 120.4l4.3 2.6M113.2 120.4l4.1 2.9"/>
<path d="M115.5 121.5l1.8 1.8-2.4-1zM116 126.9l2.2-1.2-1.5 2zM118.2 125.7l-3.7 3.3M121.3 126.3l2.3 1-.6 .8zM121.8 121.9l.7 .7-2.2 1.3zM123.3 127.7l-2-1.4 8.4 6.1h15.1M216.7 134.2h12M219.2 133.7l2.5 .5-2.5 .5zM221.7 127.3v1.1M221.7 133.4v4M223.7 134.2l2.5-.5v1zM223.7 127.3v1.1"/>
<path d="M223.7 133.4v4M237 137.5l2.5-.5v1zM237 137.5h10.1M237 136.7v16.3M244.6 137l2.5 .5-2.5 .5zM247.1 136.7v16.3M302.6 137.5l2.5-.5v1zM302.6 137.5h10.1M302.6 136.7v16.3M310.2 137l2.5 .5-2.5 .5zM312.7 136.7v16.3M67.4 149.7h95.7"/>
<path d="M68.2 141.6h10.2l.8 4.9M78.3 144.1l1-.1-.1 2.5zM80 146.5a2.01 2.01 0 0 0-2.5 2.3M108.2 146a1.25 1.25 0 0 0-.9 1.5 1.25 1.25 0 0 0 1.3 1M108.4 145.9l1 .3-1.3 2.2zM109.2 148.5h49.7M111.1 153h33.3M123.5 157h54M124.7 141.4h-14.3l-2.3 7M135.4 155.4h13.2M135.4 146.5h42.1M144.9 152.9h1.1l-.5 2.5z"/>
<path d="M145.5 157l.5 2.5h-1.1zM145.5 150.4v19.9M146.4 153h9.5M152.2 150.5h1l-.5 2.5zM152.7 157l.5 2.5h-1zM152.7 148v20.2M159.4 147.2h1l-.5 2.5zM159.9 157l.5 2.5h-1zM159.9 144.7v26.9M160.9 148.5h9.4M166.6 154.5h1l-.5 2.5zM167.1 148.5l.5 2.5h-1z"/>
<path d="M167.1 148.5v21.1M173.9 154.5h1l-.5 2.5zM174.4 146.5l.5 2.5h-1zM174.4 146.5v23.1M234.9 153v33.6M236.5 157v3.7M247.1 155.4v5.3M250.5 157v21.6M299.2 157v13.6M312 157h9.8M312 153h9.8M312.7 157v29.6"/>
<path d="M318.1 150.5h1.1l-.6 2.5zM318.6 157l.6 2.5h-1.1zM318.6 148v16.5h6.6M194.7 177.5l2.5-.5v1zM194.7 177.5h10.3M194.7 176.7v9.8M202.5 177l2.5 .5-2.5 .5zM205 176.7v9.8M234.9 175.4l2.5-.5v1zM234.9 175.4h15.6M236.5 167.4l2.5-.5v1zM236.5 167.4h10.6"/>
<path d="M236.5 166.7v3.9M244.6 166.9l2.5 .5-2.5 .5zM247.1 166.7v2M248 174.9l2.5 .5-2.5 .5zM299.2 167.4l2.5-.5v1zM299.2 167.4h13.5M310.2 166.9l2.5 .5-2.5 .5zM21.6 199.7h47.9M24.8 199.7l.5 2.5h-1zM24.8 199.7v68.7M74.5 186.3l2.5-.5v1zM74.5 186.3h42"/>
<path d="M74.5 183.1v11.4M114 185.8l2.5 .5-2.5 .5zM116.5 183.1v11.1M123.5 192.1h25.6M146 192.1l.5 2.5h-1zM146 192.1v76.3M234.9 183.4l2.5-.5v1zM234.9 183.4h77.8M310.2 182.9l2.5 .5-2.5 .5zM29.6 205.6h37.2M32.8 205.6l.5 2.5h-1zM32.8 205.6v62.8"/>
<path d="M181.6 201.2l2.5-.4-2.2 1.4zM184.1 200.8l-16.2 6.7h-10.2M189.6 203.4v22.7M205 213v13.1M37.6 230h24M40.8 230l.5 2.5h-1zM40.8 230v38.4M189.6 223l2.5-.5v1zM189.6 223h15.4M202.5 222.5l2.5 .5-2.5 .5zM253.8 237.6h-19.4l-17 11.5M254.6 227.4h-23.5l-9.1 17.1 1.2-2.2"/>
<path d="M48 254.4h18.8M48.8 254.4l.5 2.5h-1zM48.8 254.4v14M203.8 251.4l1.9 1.7-.8 .6zM203.8 251.4l7.8 10.4M211.8 245.4l-10.5 7.9M219.2 247.3l.6 .8-2.4 1zM219.5 249.2l-.7 2.4-.9-.5zM219.5 249.2l-2.3 4.4M219.5 255.8l-10.5 7.9M220.9 254.8l12.7 17.1M221.7 245.6l2.4-1-1.9 1.8z"/>
<path d="M222.7 242l.9 .5-1.6 2zM228.4 249.2l12.7 17.1M228.7 246.9l2.6-.5-.1 1zM228.7 246.9h26.6M21.6 268.4h45.9M24.3 265.9h1l-.5 2.5zM32.3 265.9h1l-.5 2.5zM40.3 265.9h1l-.5 2.5zM48.3 265.9h1l-.5 2.5zM54.4 265.4h12.4M57 262.9h1l-.5 2.5zM57.5 268.4l.5 2.5h-1z"/>
<path d="M57.5 260.4v16.6M66.8 277.6l2.5-.5v1zM66.8 267.6v13.2M66.8 277.6h10M74.3 277.1l2.5 .5-2.5 .5zM76.8 267.6v13.2M123.5 268.4h25.6M145.5 265.9h1l-.5 2.5zM209.7 260.1l.8-.6 1.1 2.3zM233.4 267.4l.6 .9-2.3 1.1zM236.9 264.9l2.3-1.1-1.8 1.9zM239.2 263.8l-7.5 5.6"/>
</g>
<g fill="#000">
<path d="M66.8 23.5l2.5-.5v1zM71.8 31.5l2.5-.5v1zM76.8 39.5l2.4-.5v1zM111.8 39l2.5 .5-2.5 .5zM116.8 31l2.5 .5-2.5 .5zM121.8 23l2.4 .5-2.4 .5zM213.2 26.1l2.5-.5v1zM215.2 34.1l2.5-.5v1zM221.2 25.6l2.5 .5-2.5 .5zM221.2 33.6l2.5 .5-2.5 .5zM212.7 41.6l2.5 .5-2.5 .5zM219.7 42.1l2.5-.5v1z"/>
<path d="M88.1 77.1l2-1.5 .4 .9zM101 75.6l2 1.5-2.5-.6zM132.5 74.4l2.1-1.4 .4 .9zM231.7 65.1l.5 2.4h-1zM129.4 87.5l2.5-.6v1zM71.5 117.4l1.9 1.7-2.4-.8zM82.5 102.1l2.2 1.3-.7 .7zM106.3 103.4l2.2-1.3-1.5 2zM231.2 111.3h1l-.5 2.5zM64.7 128.3l2.2-1.3-1.5 2.1zM69 119.9l2.5 .2-2.5 .8zM75.6 120.4l2.4 .9-.5 .8z"/>
<path d="M115.5 121.5l1.8 1.8-2.4-1zM116 126.9l2.2-1.2-1.5 2zM121.8 121.9l.7 .7-2.2 1.3zM121.3 126.3l2.3 1-.6 .8zM219.2 133.7l2.5 .5-2.5 .5zM223.7 134.2l2.5-.5v1zM237 137.5l2.5-.5v1zM244.6 137l2.5 .5-2.5 .5zM302.6 137.5l2.5-.5v1zM310.2 137l2.5 .5-2.5 .5zM78.3 144.1l1-.1-.1 2.5zM108.4 145.9l1 .3-1.3 2.2z"/>
<path d="M144.9 152.9h1.1l-.5 2.5zM145.5 157l.5 2.5h-1.1zM152.2 150.5h1l-.5 2.5zM152.7 157l.5 2.5h-1zM159.4 147.2h1l-.5 2.5zM159.9 157l.5 2.5h-1zM166.6 154.5h1l-.5 2.5zM167.1 148.5l.5 2.5h-1zM173.9 154.5h1l-.5 2.5zM174.4 146.5l.5 2.5h-1zM318.1 150.5h1.1l-.6 2.5zM318.6 157l.6 2.5h-1.1z"/>
<path d="M194.7 177.5l2.5-.5v1zM202.5 177l2.5 .5-2.5 .5zM234.9 175.4l2.5-.5v1zM236.5 167.4l2.5-.5v1zM244.6 166.9l2.5 .5-2.5 .5zM248 174.9l2.5 .5-2.5 .5zM299.2 167.4l2.5-.5v1zM310.2 166.9l2.5 .5-2.5 .5zM74.5 186.3l2.5-.5v1zM114 185.8l2.5 .5-2.5 .5zM146 192.1l.5 2.5h-1zM234.9 183.4l2.5-.5v1z"/>
<path d="M310.2 182.9l2.5 .5-2.5 .5zM24.8 199.7l.5 2.5h-1zM32.8 205.6l.5 2.5h-1zM181.6 201.2l2.5-.4-2.2 1.4zM40.8 230l.5 2.5h-1zM189.6 223l2.5-.5v1zM202.5 222.5l2.5 .5-2.5 .5zM48.8 254.4l.5 2.5h-1zM203.8 251.4l1.9 1.7-.8 .6zM219.5 249.2l-.7 2.4-.9-.5zM219.2 247.3l.6 .8-2.4 1zM221.7 245.6l2.4-1-1.9 1.8z"/>
<path d="M222.7 242l.9 .5-1.6 2zM228.7 246.9l2.6-.5-.1 1zM24.3 265.9h1l-.5 2.5zM32.3 265.9h1l-.5 2.5zM40.3 265.9h1l-.5 2.5zM48.3 265.9h1l-.5 2.5zM57 262.9h1l-.5 2.5zM57.5 268.4l.5 2.5h-1zM66.8 277.6l2.5-.5v1zM74.3 277.1l2.5 .5-2.5 .5zM145.5 265.9h1l-.5 2.5zM209.7 260.1l.8-.6 1.1 2.3z"/>
<path d="M233.4 267.4l.6 .9-2.3 1.1zM236.9 264.9l2.3-1.1-1.8 1.9z"/>
</g>
<g font-size="7.2">
<text x="105.7" y="47.9">A</text>
<text x="229.3" y="56.7">A-A ( 1 : 2 )</text>
<text x="103.9" y="135.2">A</text>
<text x="178.9" y="185.9">C</text>
<text x="165.8" y="194">C</text>
<text x="167.2" y="233">B ( 1 : 1 )</text>
<text x="95.1" y="255.3">B / .B4</text>
<text x="206.3" y="278.5">C-C ( 1 : 1 )</text>
</g>
<g font-size="4.8">
<text x="33.7" y="9.6">6</text>
<text x="103.7" y="9.6">5</text>
<text x="173.7" y="9.6">4</text>
<text x="243.7" y="9.6">3</text>
<text x="313.7" y="9.6">2</text>
<text x="383.7" y="9.6">1</text>
<text x="91.6" y="21.9">115</text>
<text x="92.9" y="29.9">95</text>
<text x="215.8" y="24.5">21</text>
<text x="216.8" y="32.5">17</text>
<text x="6.2" y="38.9">D</text>
<text x="92.9" y="37.9">75</text>
<text x="216.1" y="40.5">9</text>
<text x="410.5" y="38.9">D</text>
<text x="143.8" y="68.9">R79,9</text>
<text x="87.4" y="73.6" transform="rotate(-8 87.4 73.6)">62,5°</text>
<text x="143.5" y="84.6">R67,9</text>
<text x="229.3" y="94.1" transform="rotate(-90 229.3 94.1)">97,5</text>
<text x="91.4" y="104.5" transform="rotate(-6 91.4 104.5)">91,6°</text>
<text x="6.4" y="113.1">C</text>
<text x="410.7" y="113.1">C</text>
<text x="35.3" y="120.6">2 X R6</text>
<text x="33.7" y="134.5">4 X R1,5</text>
<text x="221.4" y="132.7">4</text>
<text x="237.4" y="135.1">20,3</text>
<text x="303" y="135.1">20,3</text>
<text x="69" y="140.1">R4</text>
<text x="114.2" y="139">R2,5</text>
<text x="151.1" y="167.5" transform="rotate(-90 151.1 167.5)">8</text>
<text x="237.1" y="165">21,3</text>
<text x="303.4" y="165.9">27</text>
<text x="321.8" y="162.8">8</text>
<text x="143" y="169.5" transform="rotate(-90 143 169.5)">3,2</text>
<text x="157.5" y="170.8" transform="rotate(-90 157.5 170.8)">14,5</text>
<text x="165.6" y="168.8" transform="rotate(-90 165.6 168.8)">17</text>
<text x="172.8" y="168.8" transform="rotate(-90 172.8 168.8)">21</text>
<text x="238.8" y="173">31,1</text>
<text x="195.2" y="175.1">10,3</text>
<text x="90.8" y="183.9">84,2</text>
<text x="267.8" y="181">155,6</text>
<text x="6.4" y="187.4">B</text>
<text x="410.7" y="187.4">B</text>
<text x="158.5" y="205.9">R6</text>
<text x="192.7" y="220.6">15,4</text>
<text x="234.8" y="225.1">4 X ⌀5,3</text>
<text x="143.6" y="236.2" transform="rotate(-90 143.6 236.2)">152,5</text>
<text x="238.1" y="235.2">4 X ⌀8</text>
<text x="240.5" y="245.3">4 X R8</text>
<text x="22.4" y="246.1" transform="rotate(-90 22.4 246.1)">137,4</text>
<text x="30.4" y="251.7" transform="rotate(-90 30.4 251.7)">125,5</text>
<text x="38.4" y="252.8" transform="rotate(-90 38.4 252.8)">76,7</text>
<text x="207.7" y="253.9" transform="rotate(53 207.7 253.9)">13</text>
<text x="294.5" y="253.1">Portafolio · Bryan Quino Ponce</text>
<text x="6.4" y="261.6">A</text>
<text x="47.2" y="260.3" transform="rotate(-90 47.2 260.3)">28</text>
<text x="410.7" y="261.6">A</text>
<text x="231.3" y="266.6" transform="rotate(-37 231.3 266.6)">9,3</text>
<text x="69.1" y="276">20</text>
<text x="55.9" y="276.2" transform="rotate(-90 55.9 276.2)">6</text>
<text x="377.8" y="285.6">1 : 2</text>
<text x="398.7" y="285.7">1</text>
<text x="33.7" y="290.9">6</text>
<text x="103.7" y="290.9">5</text>
<text x="173.7" y="290.9">4</text>
<text x="243.7" y="290.9">3</text>
<text x="313.7" y="290.9">2</text>
<text x="383.7" y="290.9">1</text>
</g>
<g font-size="4.6">
<text x="36.9" y="103.8">⌀5,2</text>
<text x="137.8" y="109.4">⌀5,4</text>
<text x="133.4" y="130">⌀9,9</text>
</g>
<g font-size="4.5">
<text x="327.4" y="275.3">Máquina de secado de Barbotina</text>
<text x="331.4" y="284">Base de giro Z</text>
</g>
<text font-size="4" x="372.4" y="254.2">ABS Plastic</text>
<text font-size="3.2" x="261" y="267.4">Bryan Quino Ponce</text>
<g font-size="3.1">
<text x="294" y="264.4">Autodesk Inventor</text>
<text x="332.6" y="265.3">A3</text>
<text x="351.4" y="265.3">13/11/2026</text>
<text x="376.9" y="264.9">mm</text>
</g>
<g font-size="3">
<text x="327" y="260.8">Formato:</text>
<text x="348" y="260.8">Fecha:</text>
</g>
<g font-size="2.7">
<text x="371.7" y="248.2">Material:</text>
<text x="261" y="260.3">Diseñador:</text>
<text x="294" y="260.1">Software:</text>
<text x="372" y="260.1">Unidades:</text>
<text x="378.7" y="281.1">Escala</text>
<text x="397.2" y="281">Hoja</text>
</g>
</svg>
